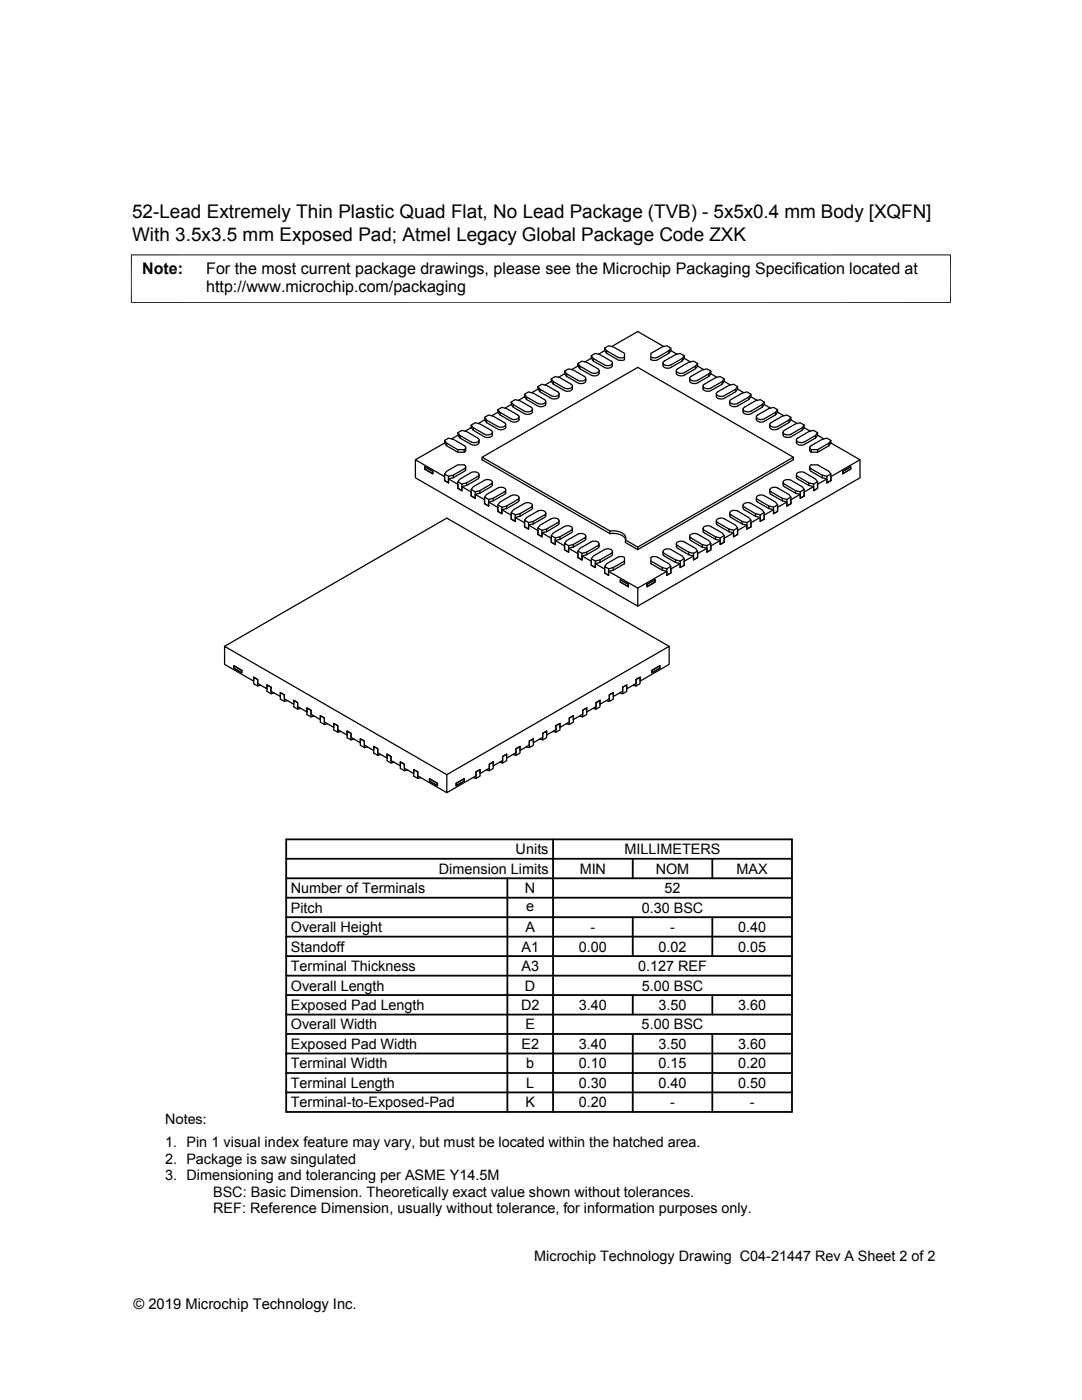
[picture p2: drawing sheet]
<svg xmlns="http://www.w3.org/2000/svg" width="216mm" height="279mm" viewBox="0 0 216 279" stroke-linecap="round" stroke-linejoin="round" font-family="sans-serif">
<g fill="none" stroke="#000" stroke-width=".25">
<path d="M104.7 78.7l.8-.5 .9 .3 2.4 1.4a.55 .55 0 0 1-.1 .6 .55 .55 0 0 1-.6 .1h-.7l-2.3-1.4v.5M104.7 79.2v-.5l.4 .5M104.7 79.2l.4 .5 2.2 1.3a.99 .99 0 0 0 1.1 .1 .99 .99 0 0 0 .5-1M104.7 79.2l-1.3 .7M107.3 77.2l.8-.5 1 .2 2.3 1.4a.39 .39 0 0 1-.1 .6l-.5 .2-.7-.1-2.4-1.3v.5M107.3 77.7v-.5l.4 .5M107.3 77.7l.4 .5 2.3 1.3a1.1 1.1 0 0 0 1.5-.4v-.5M107.3 77.7l-1.2 .7M110 75.6l.8-.5 .9 .3 2.2 1.3a.48 .48 0 0 1 .3 .6 .48 .48 0 0 1-.6 .3l-1-.2-2.2-1.2v.5M110 76.1v-.5l.4 .6M110 76.1l.4 .6 2.2 1.2a1 1 0 0 0 1.1 .1 1 1 0 0 0 .5-1M110 76.1l-1.2 .7"/>
<path d="M112.6 74.1l.9-.5 .9 .3 2.2 1.2 .3 .4a1.16 1.16 0 0 1-1.6 .4l-2.2-1.3v.5M112.6 74.6v-.5l.5 .5M112.6 74.6l.5 .5 2.2 1.3a.99 .99 0 0 0 1.1 .1 .99 .99 0 0 0 .5-1M112.6 74.6l-1.2 .7M115.3 72.5l.8-.4 1 .2 2.2 1.3a.5 .5 0 0 1 .2 .6 .5 .5 0 0 1-.6 .3l-.8-.1-2.4-1.3v.5M115.3 73v-.5l.4 .6M115.3 73l.4 .6 2.2 1.3a1.13 1.13 0 0 0 1.6-.4v-.5M115.3 73l-1.2 .8M118 71l.8-.5 .9 .3 2.2 1.3a.51 .51 0 0 1 .2 .6 .51 .51 0 0 1-.7 .3l-.7-.1-2.3-1.4v.6M118 71.5v-.5l.4 .5M118 71.5l.4 .6 2.2 1.2a1.09 1.09 0 0 0 1.6-.4v-.5M118 71.5l-1.3 .7"/>
<path d="M120.6 69.5l.8-.5 1 .2 2.2 1.3v1.3l-.7 .1-.6-.1-2.2-1.3-.4-.5M120.7 70v-.5l.4 .5M120.7 70l-1.3 .7M121.1 70.5v-.5l2.2 1.3 .6 .1 .7-.1M122.1 69.2l5.2-3 5.1 3M129.9 70.5l2.2-1.3 1-.2 .8 .5v.5l-.4 .5-2.4 1.4h-.5l-.7-.1zM133.5 70l-2.3 1.3-.6 .1-.7-.1M133.9 69.5l-.4 .5v.5M133.9 70l1.2 .7M136.5 71.5l-.4 .6-2.2 1.2a.99 .99 0 0 1-1.1 .1 .99 .99 0 0 1-.5-1M136.5 71.5v-.5l-.8-.5-.9 .3-2.4 1.4a.57 .57 0 0 0 .1 .6 .57 .57 0 0 0 .6 .2l.7-.1 2.3-1.4M136.5 71l-.4 .5v.6"/>
<path d="M136.5 71.5l1.3 .7M139.2 73v-.5l-.8-.4-1 .2-2.2 1.3a.49 .49 0 0 0-.2 .6 .49 .49 0 0 0 .6 .3l.8-.1 2.4-1.3M139.2 73l-.4 .6-2.2 1.3a.99 .99 0 0 1-1.1 .1 .99 .99 0 0 1-.5-1M139.2 72.5l-.4 .6v.5M139.2 73l1.2 .8M141.8 74.6l-.4 .5-2.2 1.3a.98 .98 0 0 1-1.1 .1 .98 .98 0 0 1-.5-1M141.8 74.6v-.5l-.7-.5-1 .3-2.2 1.2-.3 .4a1.17 1.17 0 0 0 1.6 .4l2.2-1.3M141.8 74.1l-.4 .5v.5M141.8 74.6l1.3 .7M144.5 76.1v-.5l-.8-.5-.9 .3-2.4 1.3a.56 .56 0 0 0 .1 .7 .56 .56 0 0 0 .6 .2l.7-.1 2.3-1.3M144.5 76.1l-.4 .6-2.6 1.4a.99 .99 0 0 1-1.2-.5v-.6M144.5 75.6l-.4 .6v.5"/>
<path d="M144.5 76.1l1.3 .7M147.2 77.7l-.4 .5-2.3 1.3a.99 .99 0 0 1-1.1 .1 .99 .99 0 0 1-.5-1M147.2 77.7v-.5l-.8-.5-1 .2-2.2 1.3-.3 .4a1.13 1.13 0 0 0 1.6 .4l2.3-1.3M147.2 77.2l-.4 .5v.5M147.2 77.7l1.2 .7M149.8 79.2l-.4 .5-2.2 1.3a.99 .99 0 0 1-1.1 .1 .99 .99 0 0 1-.5-1M149.8 79.2v-.5l-.8-.5-.9 .3-2.3 1.3a.46 .46 0 0 0-.1 .6 .46 .46 0 0 0 .5 .2h.9l2.3-1.4M149.8 78.7l-.4 .5v.5M149.8 79.2l1.3 .7M84.8 93.2l1.6 .9v.5l-1.6-1zM88.7 88.4v-.5l.4 .5M88.7 87.9l.8-.5 .9 .3 2.4 1.3 .1 .5-.3 .2"/>
<path d="M88.7 88.4l-5.8 3.4M88.7 88.4l.4 .6 2.3 1.3h1.2M88.7 94.6l.4-.5 2.3-1.3h1.3l.2 .5-.1 .2-2.4 1.3v.6M89.1 89v-.6l2.3 1.3M89.5 96.4l-.8-.5v-.8l-5.8-3.3v3.6l44.4 25.6M89.5 95.6l1.9 1v.9l.8 .4M89.5 95.1l-.8-.5v1.3l.8 .5M90.4 95.4l-.9 .2v.8M90.4 94.8l-.9 .3v1.3M91.4 86.4l.8-.5 .9 .2 2.2 1.3a.52 .52 0 0 1 .2 .7 .52 .52 0 0 1-.7 .2l-.7-.1-2.3-1.3v.5M91.4 90.3v-.6h1.2v.6M91.4 86.9v-.5l.4 .5"/>
<path d="M91.4 86.9l.4 .5 2.2 1.3a.99 .99 0 0 0 1.1 .1 .99 .99 0 0 0 .5-1M91.4 86.9l-1.3 .7M91.4 96.1l.4-.5 2.2-1.3a1.1 1.1 0 0 1 1.6 .4l-.3 .4-2.2 1.3v.5M92.2 97.1l1.8 1.1v.8l.8 .4M92.2 96.6l-.8-.5v1.4l.8 .4M92.9 89.3v.6l-.3 .4M92.9 93.2v.6l-.1 .2-2.4 1.4M93.1 96.9l-.9 .2v.8M93.1 96.4l-.9 .2v1.3M94 84.8l.8-.4 1 .2 2.2 1.3 .2 .4a1.13 1.13 0 0 1-1.6 .3l-2.2-1.2v.5M94 85.3v-.5l.4 .6M94 85.3l.4 .6 2.2 1.3a1 1 0 0 0 1.2 0 1 1 0 0 0 .5-.9"/>
<path d="M94 85.3l-1.2 .8M94 97.7l.4-.6 2.2-1.2a1.13 1.13 0 0 1 1.7 .4l-.2 .3-2.3 1.3v.5M94.8 98.7l1.9 1v.8l.8 .5M94.8 98.1l-.8-.4v1.3l.8 .4M95.6 94.7v.5l-.2 .3-2.3 1.4M95.8 98.4l-1 .3v.7M95.8 97.9l-1 .2v1.3M96.2 91.2l25.5 14.8v.5M96.7 83.3l.8-.5 .9 .3 2.4 1.3 .1 .3a1.12 1.12 0 0 1-1.6 .4l-2.2-1.3v.5M96.7 83.8v-.5l.4 .5M96.7 83.8l.4 .5 2.2 1.3a1.09 1.09 0 0 0 1.6-.4v-.5M96.7 83.8l-1.3 .7"/>
<path d="M96.7 99.2l.4-.5 2.2-1.3a1.05 1.05 0 0 1 1.6 .4l-.3 .4-2.2 1.2v.5M97.5 99.7l-.8-.5v1.3l.8 .5M98.3 96.2l-.1 .7-.1 .2-2.3 1.3M98.4 99.9l-.9 .3v.8M98.4 99.4l-.9 .3v1.3M99.4 81.7l.7-.4 1 .2 2.2 1.3a.45 .45 0 0 1 .3 .5 .45 .45 0 0 1-.5 .4h-.8l-2.5-1.4v.5M99.4 82.3v-.6l.4 .6M99.4 82.3l.4 .5 2.2 1.3a.97 .97 0 0 0 1.1 .1 .97 .97 0 0 0 .5-1M99.4 82.3l-1.3 .7M100.9 97.8v.6l-.1 .2-2.4 1.3M102 80.2l.8-.4 1 .2 2.4 1.4a.67 .67 0 0 1-.3 .7 .67 .67 0 0 1-.7 .1l-.6-.2-2.2-1.2v.5M102 80.7v-.5l.4 .6"/>
<path d="M102 80.7l.4 .6 2.2 1.2a1 1 0 0 0 1.1 .1 1 1 0 0 0 .5-.9M102 80.7l-1.2 .7M103.6 99.3v.6l-.2 .3-2.3 1.3M150.9 99.3v.5l.2 .4 2.3 1.3M152.5 80.7l-.4 .6-2.2 1.3a.97 .97 0 0 1-1.1 .1 .97 .97 0 0 1-.5-1M152.5 80.7v-.5l-.8-.4-1 .2-2.2 1.3a.48 .48 0 0 0-.2 .5 .48 .48 0 0 0 .6 .4l1-.2 2.2-1.2M152.5 80.2l-.4 .6v.5M152.5 80.7l1.2 .7M153.6 97.8l.1 .8 2.4 1.3M155.2 82.3l-.5 .5-2.2 1.3a.99 .99 0 0 1-1.1 .1 .99 .99 0 0 1-.5-1M155.2 82.3v-.6l-.9-.4-.9 .2-2.2 1.3a.47 .47 0 0 0-.2 .6 .47 .47 0 0 0 .5 .3l.9-.1 2.3-1.3M155.2 81.7l-.5 .6v.5"/>
<path d="M155.2 82.3l1.2 .7M156.1 99.9l.9 .3v.8l.8-.5M156.1 99.4l-2.2-1.2-.3-.4a1.13 1.13 0 0 1 1.6-.4l2.2 1.3 .4 .5v1.3M156.3 96.2v.6l.1 .3 2.3 1.3M157 99.7l-.9-.3v.5M157.8 83.8l-.4 .5-2.2 1.3a.99 .99 0 0 1-1.1 .1 .99 .99 0 0 1-.5-1M157.8 99.2l-.8 .5v1.3l.8-.5M157.8 83.8v-.5l-.8-.5-.9 .3-2.2 1.2a.46 .46 0 0 0-.3 .6 .46 .46 0 0 0 .5 .3h1l2.3-1.4M157.8 83.3l-.4 .5v.5M157.8 83.8l1.3 .7M158.3 91.2l-31-17.9-31.1 17.9v.6l25.5 14.7a2.9 2.9 0 0 1 3.1 1.2M158.7 97.9l-2.2-1.3a.52 .52 0 0 1-.1-.6 .52 .52 0 0 1 .6-.3l.7 .1 2.4 1.3 .4 .6v1.3"/>
<path d="M158.7 98.4l1 .3v.7l.8-.4M158.9 94.7v.6l.2 .2 2.3 1.4M159.7 98.1l-1-.2v.5M159.7 98.7l-1.9 1v.8M160.5 85.3l-.4 .6-2.2 1.3a.99 .99 0 0 1-1.2 .1 .99 .99 0 0 1-.4-1M160.5 97.7l-.8 .4v1.3l.8-.4M160.5 85.3v-.5l-.8-.4-1 .2-2.2 1.3-.3 .4a1.14 1.14 0 0 0 1.7 .3l2.2-1.2M160.5 84.8l-.4 .6v.5M160.5 85.3l1.2 .8M161.4 96.9l.9 .2v.8l.8-.4M161.4 96.4l-2.3-1.4-.2-.3a1.2 1.2 0 0 1 1.6-.4l2.2 1.3 .4 .5v1.4M161.6 89.3v.6l.3 .4"/>
<path d="M161.6 93.2v.6l.2 .3 2.3 1.3 .9 .2v.8l.8-.5M162.3 96.6l-.9-.2v.5M162.3 97.1l-1.8 1.1v.8M163.1 86.9l-.4 .5-2.2 1.3a1.12 1.12 0 0 1-1.6-.4v-.5M163.1 96.1l-.8 .5v1.3l.8-.4M163.1 86.9v-.5l-.8-.5-.9 .2-2.2 1.3a.46 .46 0 0 0-.2 .6 .46 .46 0 0 0 .5 .3l.9-.1 2.3-1.3M163.1 86.4l-.4 .5v.5M163.1 86.9l1.3 .7M163.2 89.7h-1.3v.6M163.2 90.2l-1.3 .1M164.1 94.8l-2.3-1.2a.42 .42 0 0 1-.2-.4 .42 .42 0 0 1 .3-.4h1.3l2.2 1.3 .4 .5v1.3M165 95.1l-.9-.3v.6"/>
<path d="M165 95.6l-1.9 1v.9M165.4 88.4l-2.2 1.3v.6M165.8 88.4l-.4 .6-2.2 1.2M165.8 94.6l-.8 .5v1.3l.8-.5M165.8 88.4v-.5l-.8-.5-.9 .3-2.3 1.2a.42 .42 0 0 0-.2 .4 .42 .42 0 0 0 .3 .4M165.8 87.9l-.4 .5v.6M165.8 88.4l5.8 3.4M165.8 95.9v-.8l5.8-3.3v3.6l-44.3 25.6v-3.6l5.8-3.4M169.7 93.2l-1.6 .9v.5l1.6-1M169.7 93.2v.4M97.5 100.2l1.9 1.1v.8l.7 .4M99.4 100.8l.4-.6 2.2-1.3a1.07 1.07 0 0 1 1.6 .5l-.2 .2-2.3 1.4v.5"/>
<path d="M100.1 101.7l1.9 1.1v.8l.8 .5M100.1 101.2l-.7-.4v1.3l.7 .4M101.1 101.5l-1 .2v.8M101.1 101l-1 .2v1.3M102 102.3l.4-.6 2.2-1.2a1.16 1.16 0 0 1 1.6 .4l-.2 .3-2.2 1.3v.5M102.8 103.3l1.9 1v.8l.8 .5M102.8 102.7l-.8-.4v1.3l.8 .5M103.8 103l-1 .3v.8M103.8 102.5l-1 .2v1.4M104.7 103.8l.4-.5 2.2-1.3a1.11 1.11 0 0 1 1.6 .4l-.3 .4-2.2 1.3v.5M105.5 104.8l1.8 1.1v.8l.8 .4M105.5 104.3l-.8-.5v1.3l.8 .5"/>
<path d="M106.2 100.9v.7l-2.4 1.4M106.4 104.6l-.9 .2v.8M106.4 104.1l-.9 .2v1.3M107.3 105.4l.4-.6 2.3-1.3a1.08 1.08 0 0 1 1.5 .5l-.1 .2-2.3 1.4v.5M108.1 106.3l1.9 1.1v.8l.8 .5M108.1 105.8l-.8-.4v1.3l.8 .4M108.9 102.4v.5l-.2 .3-2.3 1.4M109.1 106.1l-1 .2v.8M109.1 105.6l-1 .2v1.3M110 106.9l.4-.5 2.2-1.3a1.15 1.15 0 0 1 1.6 .4l-.3 .4-2.2 1.2v.5M110.8 107.9l1.8 1v.8l.9 .5M110.8 107.4l-.8-.5v1.3l.8 .5"/>
<path d="M111.5 103.9v.8l-2.4 1.4M111.7 107.6l-.9 .3v.8M111.7 107.1l-.9 .3v1.3M112.6 108.4l.5-.5 2.2-1.3a1.13 1.13 0 0 1 1.6 .4l-.2 .3-2.3 1.4v.5M113.5 109.4l1.8 1.1v.8l.8 .4M113.5 108.9l-.9-.5v1.3l.9 .5M114.2 105.5l-.1 .8-2.4 1.3M114.4 109.2l-.9 .2v.8M114.4 108.7l-.9 .2v1.3M115.3 110l.4-.6 2.2-1.2a1.09 1.09 0 0 1 1.6 .4l-.2 .3-2.2 1.3v.5M116.1 111l1.9 1v.8l.8 .5M116.1 110.4l-.8-.4v1.3l.8 .4"/>
<path d="M116.9 107v.5l-.2 .3-2.3 1.4M117.1 110.7l-1 .3v.7M117.1 110.2l-1 .2v1.3M118 111.5l.4-.5 2.2-1.3a1.08 1.08 0 0 1 1.6 .4l-.3 .4-2.2 1.2v.5M118.8 112l-.8-.5v1.3l.8 .5M118.8 112.5l1.8 1.1v.7l.8 .5M119.5 108.5v.7l-.1 .1-2.3 1.4M119.7 112.2l-.9 .3v.8M119.7 111.7l-.9 .3v1.3M120.7 113.1l.4-.6 2.3-1.3 .5-.1 .7 .2v1.2l-2.2 1.3M121.4 113.5l-.7-.4v1.2l.7 .5M121.4 114l5.9 3.4"/>
<path d="M121.7 106l.9-.1a2.77 2.77 0 0 1 2.2 1.1v.8M122.2 110.1v.6l-.2 .2-2.3 1.3M122.4 113.8l-1 .2v.8M122.4 113.3l-1 .2v1.3M124.6 112l-2.2 1.3v.5M124.6 112h.1M125.4 116.6l-1.6-.9v.5l1.6 .9M125.4 116.6v.5M127.3 109.2l31-18v.6l-31 17.9zM127.3 109.2l-2.5-1.4v.5l2.5 1.4M129.1 116.6l1.6-.9v.5l-1.6 .9zM129.9 112.5v-.5l2.2 1.3"/>
<path d="M129.9 112v-.7l.9-.2 2.7 1.4 .4 .6v1.2M129.9 112.5h.1M129.9 112.5l2.2 1.3 1 .2v.8l.8-.5M132.3 110.1v.5l.2 .3 2.3 1.3M133.1 113.5l-1-.2v.5M133.9 113.1l-.8 .4v1.3l.8-.5M134.8 112.2l.9 .3v.8l.8-.5M134.8 111.7l-2.2-1.2a.5 .5 0 0 1-.2-.7 .5 .5 0 0 1 .5-.2h.9l2.3 1.4 .4 .5v1.3M135 108.5l.1 .8 2.3 1.4M135.7 112l-.9-.3v.5M135.7 112.5l-1.8 1.1v.7M136.5 111.5l-.8 .5v1.3l.8-.5"/>
<path d="M137.4 110.2l-2.2-1.3-.2-.4a1.16 1.16 0 0 1 1.6-.3l2.2 1.2 .4 .6v1.3M137.4 110.7l1 .3v.7l.8-.4M137.6 107v.6l.2 .2 2.3 1.4M138.4 110.4l-1-.2v.5M138.4 111l-1.9 1v.8M139.2 110l-.8 .4v1.3l.8-.4M140.1 109.2l1 .2v.8l.7-.5M140.1 108.7l-2.2-1.3a.48 .48 0 0 1-.2-.6 .48 .48 0 0 1 .6-.3l.9 .1 2.2 1.3 .4 .5v1.3M140.3 105.5l.1 .7 2.4 1.4M141.1 108.9l-1-.2v.5M141.1 109.4l-1.9 1.1v.8M141.8 108.4l-.7 .5v1.3l.7-.5"/>
<path d="M142.8 107.1l-2.4-1.3a.39 .39 0 0 1 .1-.7l.6-.2 .5 .1 2.5 1.4 .4 .5v1.3M142.8 107.6l.9 .3v.8l.8-.5M142.9 103.9l.1 .8 2.4 1.4M143.7 107.4l-.9-.3v.5M143.7 107.9l-1.9 1v.8M144.5 106.9l-.8 .5v1.3l.8-.5M145.4 106.1l1 .2v.8l.8-.4M145.4 105.6l-2.4-1.5a.55 .55 0 0 1 .1-.6 .55 .55 0 0 1 .6-.1l.7 .1 2.4 1.3 .4 .6v1.3M145.6 102.4v.5l.2 .3 2.3 1.4M146.4 105.8l-1-.2v.5M146.4 106.3l-1.9 1.1v.8M147.2 105.4l-.8 .4v1.3l.8-.4"/>
<path d="M148.1 104.1l-2.4-1.5a.67 .67 0 0 1 .2-.7 .67 .67 0 0 1 .7 0l.6 .1 2.2 1.3 .4 .5v1.3M148.1 104.6l.9 .2v.8l.8-.5M148.3 100.9v.6l.1 .2 2.3 1.3M149 104.3l-.9-.2v.5M149 104.8l-1.8 1.1v.8M149.8 103.8l-.8 .5v1.3l.8-.5M150.7 103l1 .3v.8l.8-.5M150.7 102.5l-2.2-1.3a.45 .45 0 0 1-.2-.5 .45 .45 0 0 1 .5-.3h.8l2.5 1.3 .4 .6v1.3M151.7 102.7l-1-.2v.5M151.7 103.3l-1.9 1v.8M152.5 102.3l-.8 .4v1.4l.8-.5M153.4 101l-2.3-1.4-.2-.3a1.12 1.12 0 0 1 1.6-.4l2.2 1.3 .5 .6v1.3"/>
<path d="M153.4 101.5l.9 .2v.8l.9-.4M154.3 101.2l-.9-.2v.5M154.3 101.7l-1.8 1.1v.8M155.2 100.8l-.9 .4v1.3l.9-.4M157 100.2l-1.8 1.1v.8M46.7 133.3v-.4l1.6 .9M46.7 133.4v-.5l1.6 .9M46.7 133.4l1.6 .9v-.5M52 136.8l-.6 .1v-1.3l-.8-.5v1.3l.8 .5M54.7 138.3l-.6 .2v-1.4l-.8-.4v1.3l.8 .5M57.4 139.8l-.7 .2v-1.3l-.8-.5v1.3l.8 .5M121 139.8l.6 .2v-1.3l.8-.5v1.3l-.8 .5"/>
<path d="M123.6 138.3l.6 .2v-1.4l.9-.4v1.3l-.9 .5M126.3 136.8l.6 .1v-1.3l.8-.5v1.3l-.8 .5M131.7 132.9l-1.6 .9v.5l1.6-1M131.7 132.9v.5M131.7 132.9l-1.6 .9v.5l1.6-.9M133.5 129l-44.3-25.6-44.4 25.6M60 141.4l-.6 .1v-1.3l-.8-.4v1.3l.8 .4M62.7 142.9l-.6 .2v-1.3l-.8-.5v1.3l.8 .5M65.3 144.4l-.6 .2v-1.3l-.8-.5v1.3l.8 .5M68 146l-.6 .1v-1.3l-.8-.4v1.3l.8 .4M70.7 147.5l-.7 .2v-1.3l-.7-.5v1.3l.7 .5M73.3 149.1l-.6 .1v-1.3l-.8-.5v1.3l.8 .5"/>
<path d="M76 150.6l-.6 .1v-1.3l-.8-.4v1.3l.8 .4M78.7 152.1l-.7 .2v-1.3l-.8-.5v1.3l.8 .5M81.3 153.6l-.6 .2v-1.3l-.8-.4v1.3l.8 .4M84 155.2l-.6 .1v-1.2l-.9-.5v1.3l.9 .4M87.3 156.3v.5M87.3 156.3l-1.6-.9v.5l1.6 .9M89.2 154.6l-44.4-25.6v3.6l5.8 3.3v-.8l.8 .5v.8l1.9 1.1v-.8l.8 .4v.8l1.8 1.1v-.8l.8 .5v.8l1.9 1v-.7l.8 .4v.8l1.9 1.1v-.8l.8 .5v.7l1.8 1.1v-.8l.8 .5v.8l1.9 1.1v-.8l.8 .4v.8l1.9 1.1v-.8l.7 .5v.8l1.9 1v-.8l.8 .5v.8l1.9 1.1v-.8l.8 .4v.8l1.8 1.1v-.8l.8 .5v.8l1.9 1v-.7l.8 .4v.8l1.8 1.1v-.8l.9 .5v.7l5.8 3.4M89.2 154.6l44.3-25.6v3.6l-5.8 3.3v-.8l-.8 .5v.8l-1.8 1.1v-.8l-.9 .4v.8l-1.8 1.1v-.8l-.8 .5v.8l-1.9 1v-.7l-.8 .4v.8l-1.8 1.1v-.8l-.8 .5v.7l-1.9 1.1v-.8l-.8 .5v.8l-1.9 1.1v-.8l-.8 .4v.8l-1.8 1.1v-.8l-.8 .5v.8l-1.9 1v-.8l-.8 .5v.8l-1.8 1.1v-.8l-.8 .4v.8l-1.9 1.1v-.8l-.8 .5v.8l-1.9 1v-.7l-.8 .4v.8l-1.8 1.1v-.8l-.8 .5v.7l-5.8 3.4zM92.6 155.4l-1.6 .9v.5M92.6 155.4v.5l-1.6 .9M94.4 155.2l.6 .1v-1.2l.8-.5v1.3l-.8 .4M97 153.6l.6 .2v-1.3l.8-.4v1.3l-.8 .4"/>
<path d="M99.7 152.1l.6 .2v-1.3l.8-.5v1.3l-.8 .5M102.3 150.6l.7 .1v-1.3l.8-.4v1.3l-.8 .4M105 149.1l.6 .1v-1.3l.8-.5v1.3l-.8 .5M107.7 147.5l.6 .2v-1.3l.8-.5v1.3l-.8 .5M110.3 146l.6 .1v-1.3l.8-.4v1.3l-.8 .4M113 144.4l.6 .2v-1.3l.8-.5v1.3l-.8 .5M115.7 142.9l.6 .2v-1.3l.8-.5v1.3l-.8 .5M118.3 141.4l.6 .1v-1.3l.8-.4v1.3l-.8 .4"/>
</g>
<path d="M26.1 50.9h163.7M26.2 50.8v9.7M189.7 50.8v9.7M26.1 60.4h163.7" fill="none" stroke="#000" stroke-width=".2"/>
<g fill="none" stroke="#000" stroke-width=".36">
<path d="M57.1 179.2h100.9M57.1 175.3h100.9M57.1 171.4h100.9M57.1 167.5h100.9v54.4h-100.9zM101.2 175.3v46.6M110.4 167.5v54.4M126.3 171.4v3.9M142.1 171.4v3.9M57.1 186.9h100.9M57.1 183h100.9M57.1 198.6h100.9M57.1 194.7h100.9"/>
<path d="M57.1 190.8h100.9M126.3 183v7.8M126.3 198.6v3.9M142.1 183v7.8M142.1 198.6v3.9M57.1 214.1h100.9M57.1 206.4h100.9M57.1 202.5h100.9M57.1 210.2h100.9M57.1 218h100.9M126.3 206.4v15.5M142.1 206.4v15.5"/>
</g>
<g font-size="3.8">
<text x="26.4" y="43.5">52-Lead Extremely Thin Plastic Quad Flat, No Lead Package (TVB) - 5x5x0.4 mm Body [XQFN]</text>
<text x="26.4" y="48">With 3.5x3.5 mm Exposed Pad; Atmel Legacy Global Package Code ZXK</text>
</g>
<g font-size="3.2">
<text x="28.4" y="54.6">Note:</text>
<text x="41.1" y="58.3">http://www.microchip.com/packaging</text>
<text x="41.1" y="54.6">For the most current package drawings, please see the Microchip Packaging Specification located at</text>
</g>
<g font-size="2.9">
<text x="102.9" y="170.5">Units</text>
<text x="124.6" y="170.5">MILLIMETERS</text>
<text x="58" y="178.2">Number of Terminals</text>
<text x="87.6" y="174.4">Dimension Limits</text>
<text x="104.8" y="178.2">N</text>
<text x="115.7" y="174.4">MIN</text>
<text x="130.8" y="174.4">NOM</text>
<text x="132.6" y="178.2">52</text>
<text x="147" y="174.4">MAX</text>
<text x="58" y="182.1">Pitch</text>
<text x="105" y="181.8">e</text>
<text x="128" y="182.1">0.30 BSC</text>
<text x="58" y="186">Overall Height</text>
<text x="58" y="189.9">Standoff</text>
<text x="104.1" y="189.9">A1</text>
<text x="104.8" y="186">A</text>
<text x="115.5" y="189.9">0.00</text>
<text x="117.8" y="186">-</text>
<text x="131.4" y="189.9">0.02</text>
<text x="133.7" y="186">-</text>
<text x="147.3" y="186">0.40</text>
<text x="147.3" y="189.9">0.05</text>
<text x="58" y="193.8">Terminal Thickness</text>
<text x="58" y="197.7">Overall Length</text>
<text x="104.1" y="193.8">A3</text>
<text x="104.8" y="197.7">D</text>
<text x="127.3" y="193.8">0.127 REF</text>
<text x="128" y="197.7">5.00 BSC</text>
<text x="58" y="201.6">Exposed Pad Length</text>
<text x="104" y="201.6">D2</text>
<text x="115.5" y="201.6">3.40</text>
<text x="131.4" y="201.6">3.50</text>
<text x="147.3" y="201.6">3.60</text>
<text x="58" y="205.4">Overall Width</text>
<text x="58" y="209.3">Exposed Pad Width</text>
<text x="104" y="209.3">E2</text>
<text x="104.8" y="205.4">E</text>
<text x="115.5" y="209.3">3.40</text>
<text x="128" y="205.4">5.00 BSC</text>
<text x="131.4" y="209.3">3.50</text>
<text x="147.3" y="209.3">3.60</text>
<text x="58" y="213.2">Terminal Width</text>
<text x="105" y="213.2">b</text>
<text x="115.5" y="213.2">0.10</text>
<text x="131.4" y="213.2">0.15</text>
<text x="147.3" y="213.2">0.20</text>
<text x="58" y="217.1">Terminal Length</text>
<text x="58" y="221">Terminal-to-Exposed-Pad</text>
<text x="104.8" y="221">K</text>
<text x="105" y="217.1">L</text>
<text x="115.5" y="217.1">0.30</text>
<text x="115.5" y="221">0.20</text>
<text x="131.4" y="217.1">0.40</text>
<text x="133.7" y="221">-</text>
<text x="147.3" y="217.1">0.50</text>
<text x="149.6" y="221">-</text>
<text x="32.9" y="224.3">Notes:</text>
<text x="32.9" y="228.9">1. Pin 1 visual index feature may vary, but must be located within the hatched area.</text>
<text x="32.9" y="232.2">2. Package is saw singulated</text>
<text x="32.9" y="235.5">3. Dimensioning and tolerancing per ASME Y14.5M</text>
<text x="42.5" y="238.8">BSC: Basic Dimension. Theoretically exact value shown without tolerances.</text>
<text x="42.5" y="242.2">REF: Reference Dimension, usually without tolerance, for information purposes only.</text>
<text x="106.6" y="251.7">Microchip Technology Drawing C04-21447 Rev A Sheet 2 of 2</text>
<text x="26.6" y="261.3">© 2019 Microchip Technology Inc.</text>
</g>
</svg>
